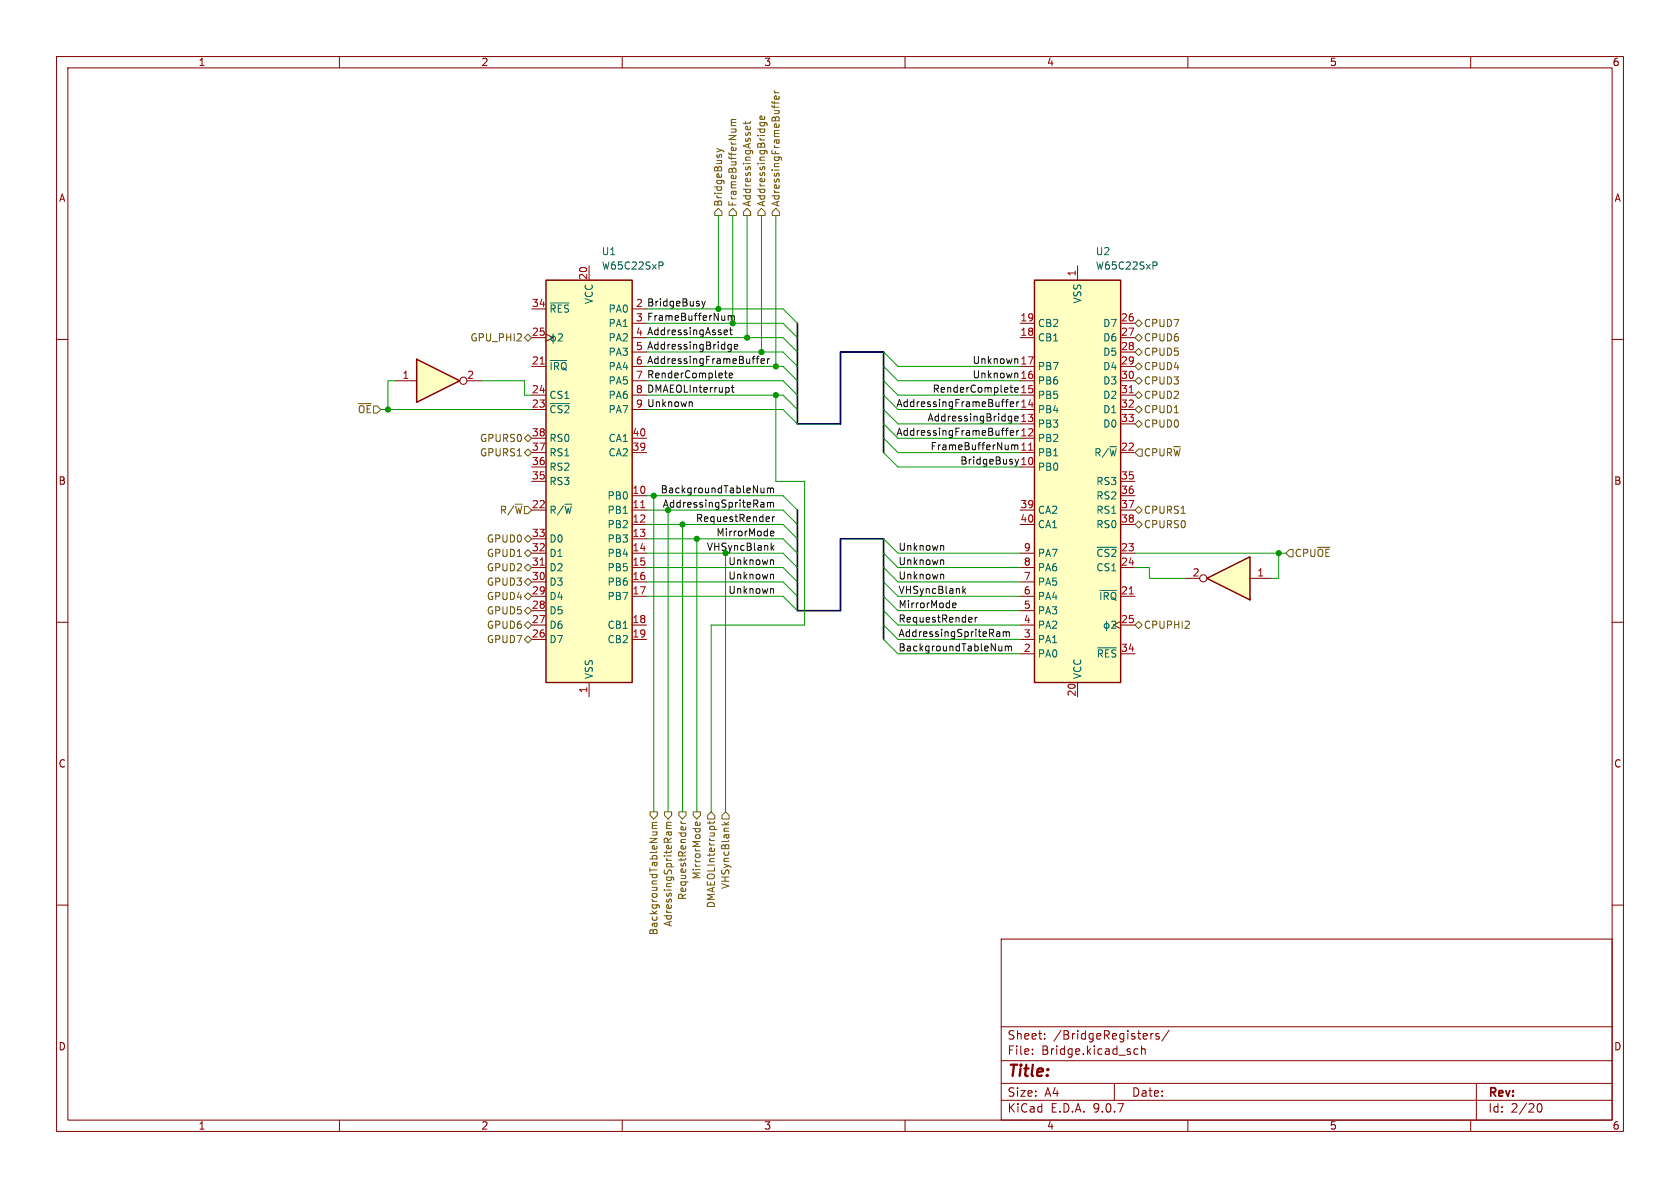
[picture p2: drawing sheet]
<svg xmlns="http://www.w3.org/2000/svg" width="297mm" height="210mm" viewBox="0 0 297 210" stroke-linecap="round" stroke-linejoin="round" font-family="sans-serif">
<g fill="none" stroke="#840000" stroke-width=".18">
<path d="M10 10h277v190h-277zM12 12h273v186h-273zM60 10v2M110 10v2M160 10v2M210 10v2M260 10v2M10 60h2M285 60h2M10 110h2M285 110h2M10 160h2"/>
<path d="M177 166h108v32h-108zM285 160h2M60 198v2M110 198v2M160 198v2M177 194.5h108M177 191.5h108M177 187.5h108M177 181.5h108M182.5 186.3v.1M182.5 185.5v.1M184.7 183.6v.1"/>
<path d="M184.7 182.8v.1M197 191.5v3M200.5 186.3l.2 .1 .5-.1M201.2 185.5l-.5-.1-.2 .1M201.8 185.5l.2-.1 .4 .1 .1 .9M201.8 184.9v1.5M203.5 182.7v1M203.9 182.7l-.3 .1-.1 .2M204.9 182.8l-.4-.1-.2 .2 .1 .2 .5 .2v.3h-.6M206.7 182.1l-1.3 2M210 198v2M260 198v2"/>
<path d="M261 191.5v6.5M271.7 195.7l.2-.5 .2-.1a.81 .81 0 0 1 .6 .6 .81 .81 0 0 1-.3 .8h-.4l-.3-.5"/>
</g>
<path d="M182.9 49.5h15.2v71.2h-15.2z" fill="#ffffc2"/>
<path d="M182.9 49.5h15.2v71.2h-15.2z" fill="none" stroke="#840000" stroke-width=".25"/>
<g fill="none" stroke="#840000" stroke-width=".18">
<path d="M180.3 59.7h2.6M180.3 57.2h2.6M190.5 47v2.5M198.1 59.7h2.6M198.1 57.2h2.6M180.3 74.9h2.6M180.3 72.4h2.6M180.3 69.9h2.6M180.3 67.3h2.6M180.3 64.8h2.6M180.3 77.5h2.6M198.1 74.9h2.6"/>
<path d="M198.1 72.4h2.6M198.1 69.9h2.6M198.1 67.3h2.6M198.1 64.8h2.6M198.1 62.2h2.6M180.3 97.8h2.6M180.3 92.7h2.6M180.3 90.2h2.6M180.3 80h2.6M180.3 82.6h2.6M198.1 97.8h2.6M198.1 92.7h2.6"/>
<path d="M198.1 90.2h2.6M198.1 87.6h2.6M198.1 85.1h2.6M198.1 80h2.6M180.3 115.6h2.6M180.3 110.5h2.6M180.3 105.4h2.6M180.3 100.3h2.6M180.3 113h2.6M180.3 108h2.6M180.3 102.9h2.6M198.1 109.9l-1.3 .6 1.3 .6"/>
<path d="M198.1 115.6h2.6M198.1 110.5h2.6M198.1 105.4h2.6M198.1 100.3h2.6M190.5 120.7v2.5"/>
</g>
<g fill="none" stroke="#006464" stroke-width=".18">
<path d="M203.8 46.3h.5l.3 .2-.2 .4-.6 .1M193.9 96.7h3.5M194 114.5h3.4M194.4 104.4h3M195.6 109.8v1.7M196.5 109.9l.5-.1 .3 .4-.8 .9h.8"/>
<circle cx="195.6" cy="110.6" r=".44"/>
</g>
<path d="M181.9 79.6h.7M199.6 69.4h.8M199.6 105h.8" fill="none" stroke="#a90000" stroke-width=".18"/>
<path d="M73.7 63.5l7.6 3.8-7.6 3.8z" fill="#ffffc2"/>
<path d="M73.7 63.5l7.6 3.8-7.6 3.8z" fill="none" stroke="#840000" stroke-width=".25"/>
<g fill="none" stroke="#840000" stroke-width=".18">
<path d="M69.8 67.3h3.9M82.5 67.3h2.6"/>
<circle cx="81.9" cy="67.3" r=".63"/>
</g>
<path d="M96.5 49.5h15.3v71.2h-15.3z" fill="#ffffc2"/>
<path d="M96.5 49.5h15.3v71.2h-15.3z" fill="none" stroke="#840000" stroke-width=".25"/>
<g fill="none" stroke="#840000" stroke-width=".18">
<path d="M94 54.6h2.5M94 59.7h2.5M96.5 59.1l1.3 .6-1.3 .6M104.1 47v2.5M111.8 57.2h2.5M94 64.8h2.5M94 69.9h2.5M94 72.4h2.5M94 77.5h2.5M111.8 64.8h2.5M111.8 69.9h2.5M111.8 72.4h2.5"/>
<path d="M111.8 77.5h2.5M111.8 62.2h2.5M111.8 67.3h2.5M94 80h2.5M94 82.6h2.5M94 85.1h2.5M94 90.2h2.5M94 95.3h2.5M94 97.8h2.5M111.8 80h2.5M111.8 90.2h2.5M111.8 95.3h2.5"/>
<path d="M111.8 97.8h2.5M111.8 87.6h2.5M111.8 92.7h2.5M94 100.3h2.5M94 102.9h2.5M94 105.4h2.5M94 108h2.5M94 110.5h2.5M94 113h2.5M111.8 100.3h2.5M111.8 102.9h2.5M111.8 105.4h2.5"/>
<path d="M111.8 110.5h2.5M111.8 113h2.5M104.1 120.7v2.5"/>
</g>
<g fill="none" stroke="#006464" stroke-width=".18">
<path d="M97.3 53.6h3.3M97.8 59v1.7M98.7 59.1l.5-.1 .2 .4-.8 .9h.8M116.5 46.3h.5l.2 .2-.1 .4-.6 .1M97.3 63.7h2.9M97.3 71.3h3.4"/>
<circle cx="97.8" cy="59.8" r=".44"/>
</g>
<path d="M95.5 64.4h.7M95.5 99.9h.7M113.3 89.8h.7" fill="none" stroke="#a90000" stroke-width=".18"/>
<path d="M213.4 102.2l7.6-3.8v7.6z" fill="#ffffc2"/>
<path d="M213.4 102.2l7.6-3.8v7.6z" fill="none" stroke="#840000" stroke-width=".25"/>
<g fill="none" stroke="#840000" stroke-width=".18">
<path d="M209.5 102.2h2.6M221 102.2h3.8"/>
<circle cx="212.7" cy="102.2" r=".63"/>
</g>
<g fill="none" stroke="#725600" stroke-width=".18">
<path d="M136.5 17.9l.2 .3h1M136.9 16l.2 .4M136.9 17.9v.5M136.9 16.4h.8M137.7 17v.4l-.1 .1h-.6v-.5l.2-.1 .1 .6M126.7 26.3l.9 .3M127 36.8l.6 .7v.6h-1.2v-.6zM127.6 26.6l-.9 .3M127.6 26.6l.4 .3M129.3 22.2h.8M129.5 21.7l-.2 .1 .1 .4M129.5 21.7h.6"/>
<path d="M129.5 36.8l.7 .7v.6h-1.3v-.6zM130.1 21.1l-.8 .1v.3l.2 .2M131.8 21.5v.5M131.9 22.9l-.1-.4 .3-.2 .1 .6M132.1 36.8l.6 .7v.6h-1.3v-.6zM132.6 22.4v.5M132.7 21.5l-.2 .3h-1.1M134.4 21.7h1l.2 .2v.3M134.4 21.7v.4M134.6 36.8l.7 .7v.6h-1.3v-.6zM135.1 20.6l.1 .3-.2 .2h-.6v-.5l.3-.1 .1 .6M135.1 21.7v.4"/>
<path d="M137.2 36.8l.6 .7v.6h-1.3v-.6zM92.7 59.7l.6-.6 .7 .6-.7 .6zM200.7 57.2l.6-.7 .6 .7-.6 .6zM200.7 59.7l.6-.6 .6 .6-.6 .6zM92.7 77.5l.6-.7 .7 .7-.7 .6zM200.7 62.2l.6-.6 .6 .6-.6 .7zM200.7 74.9l.6-.6 .6 .6-.6 .7zM200.7 72.4l.6-.6 .6 .6-.6 .6zM200.7 69.9l.6-.7 .6 .7-.6 .6zM200.7 67.3l.6-.6 .6 .6-.6 .6zM200.7 64.8l.6-.7 .6 .7-.6 .6zM201.3 79.4h.6v1.2h-.6l-.6-.6z"/>
<path d="M92.7 80l.6-.6 .7 .6-.7 .6zM92.7 95.3l.6-.7 .7 .7-.7 .6zM93.3 97.2l.7 .6-.7 .6-.6-.6zM200.7 92.7l.6-.6 .6 .6-.6 .6zM200.7 90.2l.6-.7 .6 .7-.6 .6zM228 97.2h.6v1.2h-.6l-.7-.6zM92.7 113l.6-.6 .7 .6-.7 .7zM92.7 100.3l.6-.6 .7 .6-.7 .7zM92.7 102.9l.6-.7 .7 .7-.7 .6zM92.7 105.4l.6-.6 .7 .6-.7 .6zM92.7 110.5l.6-.6 .7 .6-.7 .6zM93.3 107.3l.7 .7-.7 .6-.6-.6z"/>
<path d="M200.7 110.5l.6-.6 .6 .6-.6 .6zM114.9 143.5h1.3v.6l-.6 .7-.7-.7zM115.3 147.1h.8M115.3 146.5h.8M115.5 145.9h.6M115.5 145.9l-.2 .2 .1 .4M116 147.1l.1 .3M116.1 145.4h-.7l-.1 .3 .2 .2M117.5 143.5h1.2v.6l-.6 .7-.6-.7zM117.8 146.5h.9M118 145.9l-.2 .2 .2 .4M118 145.9h.7"/>
<path d="M118.1 147.1l.1 .4M118.6 147.1l.1 .4M118.7 147.1h-.7l-.2 .1M118.7 145.4h-.8l-.1 .3 .2 .2M120 143.5h1.3v.6l-.7 .7-.6-.7zM120.4 146.3l.3-.2 .1 .6M120.4 145.6h.8M120.4 145.2l.2 .4M121.2 146.2v.1M122.6 143.5h1.2v.6l-.6 .7-.6-.7zM123.7 145.4l.1 .3-.2 .2h-.6v-.5l.2-.1 .1 .6M125.5 145.2v.5"/>
<path d="M125.7 143.5l.7 .6v.7h-1.3v-.7zM126.3 145.2l-.2 .3h-1.1M127.6 145.8h1.2M128 145.3l.5 .5M128.3 143.5l.6 .6v.7h-1.3v-.7zM128.8 145.3l-.4 .4"/>
</g>
<g fill="none" stroke="#0f0f0f" stroke-width=".18">
<path d="M124.1 53.3l.3 .8M124.4 54.1l-.3 .4M124.7 53.3l-.3 .8M128.1 59.1h.5M128.1 58.4l.3-.1 .2 .3-.6 .2M128.7 55.8v.8M128.7 55.9l.4-.1 .2 .2M129 58.3h.5M129.2 57.9v1.1l.3 .2M129.3 56v.6M129.3 56l.2-.2 .3 .1v.7M122 71l.4 .2v.7"/>
<path d="M128.1 66h.5M128.2 65.5v1.1l.4 .2M128.8 61.7h.5M128.8 60.9h.5M128.9 66.4l.6-.1v-.3h-.4l-.2 .1 .1 .6h.5M129.3 68.5h.5M129.3 60.9v1l-.3 .2h-.3M129.5 68.1v1.1l.3 .1M129.8 61.3l.6-.1v-.3h-.4l-.2 .2 .1 .6h.5M133.7 63.4h.5M134.2 63l-.3 .2v1.1M134.5 63.8l.6-.1v-.2l-.4-.1-.2 .2 .1 .6h.5"/>
<path d="M135.7 63.4v.9M136.1 63.4l-.4 .3M177.8 71h.4M177.8 76.1h.4M178.2 70.6l-.3 .2v1.1M178.2 75.7l-.3 .2v1.1M178.4 74.4h.4M178.4 73.6h.4M178.5 68.5h.5M178.6 71.5l.6-.2v-.2l-.4-.1-.2 .2 .1 .6h.5M178.6 76.5l.6-.1v-.2l-.4-.1-.2 .2 .1 .6h.5M178.7 68.1v1.1l.3 .1"/>
<path d="M178.8 73.6v1l-.2 .2h-.3M178.8 78.7v.8M178.8 78.8l.4-.1 .2 .1M179.4 78.8v.7M179.8 71v.9M179.8 76.1v.9M179.9 71.1l-.1 .2M179.9 78.7h-.3l-.2 .1M179.9 76.2l-.1 .2M179.9 68.6l-.3-.1-.2 .2 .1 .6h.4M179.9 73.6h-.3l-.2 .2 .1 .6h.4M180 73.9l-.6 .1"/>
<path d="M180 68.8l-.6 .1M134.6 88.8h.3l.2 .2v.7M135.1 86.3v.8M135.1 89.6l-.5 .1M135.1 89.1l-.5 .1M135.1 87l-.4 .1M135.7 88.9l.3-.1 .2 .2M135.7 86.3v.8M135.7 88.8v.9M135.7 86.4l.3-.1 .2 .2M135.9 91.4l.1 .3-.6 .1M136 92.1l-.1 .1"/>
<path d="M136.2 89l.2-.2 .3 .1 .1 .8M136.2 86.5v.6M136.2 89v.7M136.2 94.3l.6-.1v-.2l-.4-.1-.2 .2 .1 .6h.5M136.2 86.5l.2-.2h.3l.1 .8M136.3 96v1.3M136.4 99l.4 .2v.6M136.5 96.8l.3 .5M136.6 91.4v.8M136.8 96.4l-.5 .5M136.9 91.4l-.3 .2M166.5 99l.3 .2v.6"/>
<path d="M166.5 96.4l.3 .2v.7M179.5 81.2l.3 .8M179.8 82l-.3 .5M180.1 81.2l-.3 .8M136.4 101.5l.4 .2v.7M136.4 104.1l.4 .1v.7M166.5 101.5l.3 .2v.7M168.4 107l.6-.1-.1-.2-.3-.1-.2 .2 .1 .6h.4M170.2 103.6v1.3M170.3 104.4l.4 .5M170.7 104.1l-.5 .4M171.7 109.1l.2 .3-.7 .2"/>
<path d="M171.8 109.9l-.1 .1M172.4 109.1v.9M172.8 109.1l-.4 .3M176.3 111.7h.3l.2 .2v.6M176.8 112.5h-.5M176.8 112h-.5M177.1 114.2v.9M177.1 114.9l-.3 .2M177.4 111.8l.3-.1 .2 .2M177.4 111.7v.8M177.7 114.3l.4-.1 .2 .2M177.7 114.2v.9"/>
<path d="M177.9 111.9l.2-.2h.3v.8M177.9 111.9v.6M178.3 114.4l.1-.2 .3 .1 .1 .8M178.3 114.4v.7"/>
</g>
<path d="M141 57.2v17.7h7.6v-12.7h7.6v17.8M141 90.2v17.8h7.6v-12.7h7.6v17.7" fill="none" stroke="#000084" stroke-width=".3"/>
<g fill="none" stroke="#009600" stroke-width=".18">
<path d="M127 38.1v16.5M129.5 38.1v19.1M132.1 38.1v21.6M134.6 38.1v24.1M137.2 38.1v26.7M114.3 59.7h24.1l2.6 2.5M114.3 57.2h24.1l2.6 2.5M114.3 54.6h24.1l2.6 2.6M67.3 72.4h26.7M69.8 67.3h-1.2v5.1M85.1 67.3h7.6v2.6h1.3M114.3 72.4h24.1l2.6 2.5"/>
<path d="M114.3 64.8h24.1l2.6 2.5M114.3 67.3h24.1l2.6 2.6M114.3 62.2h24.1l2.6 2.6M114.3 69.9h24.1l2.6 2.5M137.2 69.9v15.2h5v25.4h-16.5v33M156.2 69.9l2.5 2.5h21.6M156.2 62.2l2.5 2.6h21.6M156.2 64.8l2.5 2.5h21.6M156.2 67.3l2.5 2.6h21.6M156.2 77.5l2.5 2.5h21.6M156.2 72.4l2.5 2.5h21.6M156.2 74.9l2.5 2.6h21.6"/>
<path d="M114.3 97.8h24.1l2.6 2.5M114.3 92.7h24.1l2.6 2.6M114.3 90.2h24.1l2.6 2.5M114.3 87.6h24.1l2.6 2.6M114.3 95.3h24.1l2.6 2.5M115.6 87.6v55.9M118.1 90.2v53.3M120.6 92.7v50.8M123.2 95.3v48.2M128.3 97.8v45.7M156.2 97.8l2.5 2.5h21.6M156.2 80l2.5 2.6h21.6"/>
<path d="M156.2 95.3l2.5 2.5h21.6M200.7 97.8h26.6M226.1 97.8v4.4h-1.3M114.3 100.3h24.1l2.6 2.6M114.3 102.9h24.1l2.6 2.5M114.3 105.4h24.1l2.6 2.6M156.2 113l2.5 2.6h21.6M156.2 110.5l2.5 2.5h21.6M156.2 105.4l2.5 2.6h21.6M156.2 100.3l2.5 2.6h21.6M156.2 102.9l2.5 2.5h21.6M156.2 108l2.5 2.5h21.6"/>
<path d="M200.7 100.3h2.5v1.9h6.3"/>
</g>
<g fill="#009600" stroke="#009600" stroke-width=".18">
<circle cx="127" cy="54.6" r=".46"/>
<circle cx="129.5" cy="57.2" r=".46"/>
<circle cx="137.2" cy="69.9" r=".46"/>
<circle cx="137.2" cy="64.8" r=".46"/>
<circle cx="132.1" cy="59.7" r=".46"/>
<circle cx="226.1" cy="97.8" r=".46"/>
<circle cx="120.6" cy="92.7" r=".46"/>
<circle cx="115.6" cy="87.6" r=".46"/>
<circle cx="123.2" cy="95.3" r=".46"/>
<circle cx="134.6" cy="62.2" r=".46"/>
<circle cx="68.6" cy="72.4" r=".46"/>
</g>
<text font-size="2.8" fill="#840000" x="178" y="190.9">Title:</text>
<g font-size="2.1" fill="#840000">
<text x="178" y="184">Sheet:</text>
<text x="186.2" y="184">/BridgeRegisters/</text>
<text x="178" y="186.7">File:</text>
<text x="184.1" y="186.7">Bridge.kicad_sch</text>
<text x="178" y="196.9">KiCad</text>
<text x="178" y="194.1">Size:</text>
<text x="184.7" y="194.1">A4</text>
<text x="185.7" y="196.9">E.D.A.</text>
<text x="193.3" y="196.9">9.0.7</text>
<text x="200" y="194.1">Date:</text>
<text x="263" y="194.3">Rev:</text>
<text x="263" y="196.9">Id:</text>
<text x="267.1" y="196.9">2/20</text>
</g>
<g font-size="1.8" fill="#840000">
<text x="35" y="11.9">1</text>
<text x="85" y="11.9">2</text>
<text x="135" y="11.9">3</text>
<text x="185" y="11.9">4</text>
<text x="235" y="11.9">5</text>
<text x="285" y="11.9">6</text>
<text x="10.3" y="35.9">A</text>
<text x="285.3" y="35.9">A</text>
<text x="10.3" y="85.9">B</text>
<text x="285.3" y="85.9">B</text>
<text x="10.3" y="135.9">C</text>
<text x="285.3" y="135.9">C</text>
<text x="10.3" y="185.9">D</text>
<text x="285.3" y="185.9">D</text>
<text x="35" y="199.9">1</text>
<text x="85" y="199.9">2</text>
<text x="135" y="199.9">3</text>
<text x="185" y="199.9">4</text>
<text x="235" y="199.9">5</text>
<text x="285" y="199.9">6</text>
</g>
<g font-size="1.8" fill="#725600">
<text x="127.9" y="36.6" transform="rotate(-90 127.9 36.6)">BridgeBusy</text>
<text x="130.4" y="36.6" transform="rotate(-90 130.4 36.6)">FrameBufferNum</text>
<text x="132.9" y="36.6" transform="rotate(-90 132.9 36.6)">AddressingAsset</text>
<text x="135.5" y="36.6" transform="rotate(-90 135.5 36.6)">AddressingBridge</text>
<text x="138" y="36.6" transform="rotate(-90 138 36.6)">AdressingFrameBuffer</text>
<text x="202.1" y="58">CPUD7</text>
<text x="83.1" y="60.6">GPU_PHI2</text>
<text x="202.1" y="60.6">CPUD6</text>
<text x="202.1" y="63.1">CPUD5</text>
<text x="202.1" y="65.6">CPUD4</text>
<text x="202.1" y="70.7">CPUD2</text>
<text x="202.1" y="68.2">CPUD3</text>
<text x="63.2" y="73.3">~{OE}</text>
<text x="202.1" y="75.8">CPUD0</text>
<text x="202.1" y="73.3">CPUD1</text>
<text x="84.8" y="80.9">GPURS1</text>
<text x="84.8" y="78.3">GPURS0</text>
<text x="202.1" y="80.9">CPUR~{W}</text>
<text x="88.3" y="91">R/~{W}</text>
<text x="202.1" y="93.6">CPURS0</text>
<text x="202.1" y="91">CPURS1</text>
<text x="86" y="101.2">GPUD2</text>
<text x="86" y="96.1">GPUD0</text>
<text x="86" y="98.7">GPUD1</text>
<text x="228.8" y="98.7">CPU~{OE}</text>
<text x="86" y="103.7">GPUD3</text>
<text x="86" y="106.3">GPUD4</text>
<text x="86" y="113.9">GPUD7</text>
<text x="86" y="108.8">GPUD5</text>
<text x="86" y="111.4">GPUD6</text>
<text x="202.1" y="111.4">CPUPHI2</text>
<text x="124.1" y="155.6" transform="rotate(-90 124.1 155.6)">MirrorMode</text>
<text x="121.5" y="159.2" transform="rotate(-90 121.5 159.2)">RequestRender</text>
<text x="126.6" y="160.7" transform="rotate(-90 126.6 160.7)">DMAEOLInterrupt</text>
<text x="129.1" y="157.3" transform="rotate(-90 129.1 157.3)">VHSyncBlank</text>
<text x="116.4" y="165.4" transform="rotate(-90 116.4 165.4)">BackgroundTableNum</text>
<text x="119" y="163.9" transform="rotate(-90 119 163.9)">AdressingSpriteRam</text>
</g>
<g font-size="1.8" fill="#006464">
<text x="106.3" y="45.3">U1</text>
<text x="106.3" y="47.9">W65C22SxP</text>
<text x="193.6" y="45.3">U2</text>
<text x="193.6" y="47.9">W65C22SxP</text>
<text x="105" y="53.9" transform="rotate(-90 105 53.9)">VCC</text>
<text x="191.4" y="53.7" transform="rotate(-90 191.4 53.7)">VSS</text>
<text x="97" y="55.5">~{RES}</text>
<text x="107.5" y="55.5">PA0</text>
<text x="107.5" y="58">PA1</text>
<text x="183.4" y="58">CB2</text>
<text x="194.9" y="58">D7</text>
<text x="97" y="65.6">~{IRQ}</text>
<text x="107.5" y="60.6">PA2</text>
<text x="107.5" y="63.1">PA3</text>
<text x="107.5" y="65.6">PA4</text>
<text x="183.4" y="65.6">PB7</text>
<text x="183.4" y="60.6">CB1</text>
<text x="194.9" y="65.6">D4</text>
<text x="194.9" y="63.1">D5</text>
<text x="194.9" y="60.6">D6</text>
<text x="97" y="70.7">CS1</text>
<text x="107.5" y="68.2">PA5</text>
<text x="107.5" y="70.7">PA6</text>
<text x="183.4" y="70.7">PB5</text>
<text x="183.4" y="68.2">PB6</text>
<text x="194.9" y="70.7">D2</text>
<text x="194.9" y="68.2">D3</text>
<text x="97" y="73.3">~{CS2}</text>
<text x="107.5" y="73.3">PA7</text>
<text x="183.4" y="75.8">PB3</text>
<text x="183.4" y="73.3">PB4</text>
<text x="194.9" y="75.8">D0</text>
<text x="194.9" y="73.3">D1</text>
<text x="97" y="78.3">RS0</text>
<text x="97" y="80.9">RS1</text>
<text x="97" y="83.4">RS2</text>
<text x="107.5" y="78.3">CA1</text>
<text x="107.5" y="80.9">CA2</text>
<text x="183.4" y="83.4">PB0</text>
<text x="183.4" y="80.9">PB1</text>
<text x="183.4" y="78.3">PB2</text>
<text x="193.4" y="80.9">R/~{W}</text>
<text x="97" y="86">RS3</text>
<text x="107.3" y="88.5">PB0</text>
<text x="193.7" y="88.5">RS2</text>
<text x="193.7" y="86">RS3</text>
<text x="97" y="91">R/~{W}</text>
<text x="107.3" y="91">PB1</text>
<text x="107.3" y="93.6">PB2</text>
<text x="183.4" y="93.6">CA1</text>
<text x="183.4" y="91">CA2</text>
<text x="193.7" y="93.6">RS0</text>
<text x="193.7" y="91">RS1</text>
<text x="97" y="96.1">D0</text>
<text x="97" y="98.7">D1</text>
<text x="97" y="101.2">D2</text>
<text x="107.3" y="96.1">PB3</text>
<text x="107.3" y="98.7">PB4</text>
<text x="107.3" y="101.2">PB5</text>
<text x="183.4" y="101.2">PA6</text>
<text x="183.4" y="98.7">PA7</text>
<text x="193.7" y="101.2">CS1</text>
<text x="193.7" y="98.7">~{CS2}</text>
<text x="97" y="103.7">D3</text>
<text x="97" y="106.3">D4</text>
<text x="107.3" y="103.7">PB6</text>
<text x="107.3" y="106.3">PB7</text>
<text x="183.4" y="106.3">PA4</text>
<text x="183.4" y="103.7">PA5</text>
<text x="194.2" y="106.3">~{IRQ}</text>
<text x="97" y="108.8">D5</text>
<text x="97" y="111.4">D6</text>
<text x="97" y="113.9">D7</text>
<text x="107.3" y="111.4">CB1</text>
<text x="107.3" y="113.9">CB2</text>
<text x="183.4" y="113.9">PA1</text>
<text x="183.4" y="111.4">PA2</text>
<text x="183.4" y="108.8">PA3</text>
<text x="183.4" y="116.4">PA0</text>
<text x="193.8" y="116.4">~{RES}</text>
<text x="105" y="120.1" transform="rotate(-90 105 120.1)">VSS</text>
<text x="191.4" y="120.1" transform="rotate(-90 191.4 120.1)">VCC</text>
</g>
<g font-size="1.8" fill="#a90000">
<text x="103.9" y="49.6" transform="rotate(-90 103.9 49.6)">20</text>
<text x="190.2" y="49" transform="rotate(-90 190.2 49)">1</text>
<text x="93.9" y="54.4">34</text>
<text x="93.9" y="59.4">25</text>
<text x="180.3" y="59.4">18</text>
<text x="180.3" y="56.9">19</text>
<text x="198.1" y="59.4">27</text>
<text x="198.1" y="56.9">26</text>
<text x="93.9" y="64.5">21</text>
<text x="198.1" y="64.5">29</text>
<text x="198.1" y="62">28</text>
<text x="71" y="67.1">1</text>
<text x="82.5" y="67.1">2</text>
<text x="93.9" y="69.6">24</text>
<text x="198.1" y="69.6">31</text>
<text x="198.1" y="67.1">30</text>
<text x="93.9" y="72.1">23</text>
<text x="93.9" y="77.2">38</text>
<text x="111.7" y="77.2">40</text>
<text x="198.1" y="74.7">33</text>
<text x="198.1" y="72.1">32</text>
<text x="93.9" y="79.8">37</text>
<text x="93.9" y="82.3">36</text>
<text x="111.7" y="79.8">39</text>
<text x="180.3" y="82.3">10</text>
<text x="198.1" y="79.8">22</text>
<text x="93.9" y="84.8">35</text>
<text x="93.9" y="89.9">22</text>
<text x="111.7" y="87.4">10</text>
<text x="111.7" y="89.9">11</text>
<text x="180.3" y="89.9">39</text>
<text x="198.1" y="89.9">37</text>
<text x="198.1" y="87.4">36</text>
<text x="198.1" y="84.8">35</text>
<text x="93.9" y="95">33</text>
<text x="111.7" y="92.5">12</text>
<text x="111.7" y="95">13</text>
<text x="180.3" y="92.5">40</text>
<text x="198.1" y="92.5">38</text>
<text x="93.9" y="97.5">32</text>
<text x="93.9" y="100.1">31</text>
<text x="111.7" y="97.5">14</text>
<text x="111.7" y="100.1">15</text>
<text x="180.9" y="100.1">8</text>
<text x="180.9" y="97.5">9</text>
<text x="198.1" y="100.1">24</text>
<text x="198.1" y="97.5">23</text>
<text x="210.7" y="102">2</text>
<text x="222.2" y="102">1</text>
<text x="93.9" y="102.6">30</text>
<text x="93.9" y="105.2">29</text>
<text x="93.9" y="107.7">28</text>
<text x="111.7" y="102.6">16</text>
<text x="111.7" y="105.2">17</text>
<text x="180.9" y="107.7">5</text>
<text x="180.9" y="105.2">6</text>
<text x="180.9" y="102.6">7</text>
<text x="198.1" y="105.2">21</text>
<text x="93.9" y="110.2">27</text>
<text x="93.9" y="112.8">26</text>
<text x="111.7" y="110.2">18</text>
<text x="111.7" y="112.8">19</text>
<text x="180.9" y="112.8">3</text>
<text x="180.9" y="110.2">4</text>
<text x="198.1" y="110.2">25</text>
<text x="180.9" y="115.3">2</text>
<text x="198.1" y="115.3">34</text>
<text x="103.9" y="122.6" transform="rotate(-90 103.9 122.6)">1</text>
<text x="190.2" y="123.2" transform="rotate(-90 190.2 123.2)">20</text>
</g>
<g font-size="1.8" fill="#0f0f0f">
<text x="112.3" y="54.4">2 BridgeBusy</text>
<text x="112.3" y="56.9">3 FrameBufferNum</text>
<text x="112.3" y="59.4">4 AddressingAsset</text>
<text x="112.3" y="62">5 AddressingBridge</text>
<text x="112.3" y="64.5">6 AddressingFrameBuffer</text>
<text x="171.9" y="64.4">Unknown 17</text>
<text x="112.3" y="67.1">7 RenderComplete</text>
<text x="112.3" y="69.6">8 DMAEOLInterrupt</text>
<text x="164.8" y="69.5">RenderComplete</text>
<text x="171.9" y="67">Unknown 16</text>
<text x="180.3" y="69.6">15</text>
<text x="112.3" y="72.1">9 Unknown</text>
<text x="158.4" y="72">AddressingFrameBuffer</text>
<text x="158.4" y="77.1">AddressingFrameBuffer</text>
<text x="163.9" y="74.6">AddressingBridge</text>
<text x="180.3" y="77.2">12</text>
<text x="180.3" y="74.7">13</text>
<text x="180.3" y="72.1">14</text>
<text x="164.4" y="79.7">FrameBufferNum</text>
<text x="169.7" y="82.2">BridgeBusy</text>
<text x="180.3" y="79.8">11</text>
<text x="116.7" y="87.3">BackgroundTableNum</text>
<text x="122.9" y="92.4">RequestRender</text>
<text x="126.6" y="94.9">MirrorMode</text>
<text x="128.7" y="100">Unknown</text>
<text x="158.7" y="100">Unknown</text>
<text x="158.7" y="97.4">Unknown</text>
<text x="128.7" y="102.5">Unknown</text>
<text x="128.7" y="105.1">Unknown</text>
<text x="158.7" y="105.1">VHSyncBlank</text>
<text x="158.7" y="102.5">Unknown</text>
<text x="158.7" y="107.6">MirrorMode</text>
<text x="158.7" y="110.1">RequestRender</text>
<text x="158.7" y="112.7">AddressingSpriteRam</text>
<text x="158.7" y="115.2">BackgroundTableNum</text>
</g>
<g font-size="1.8" fill="#009600">
<text x="117.1" y="89.8">AddressingSpriteRam</text>
<text x="124.9" y="97.4">VHSyncBlank</text>
</g>
</svg>
